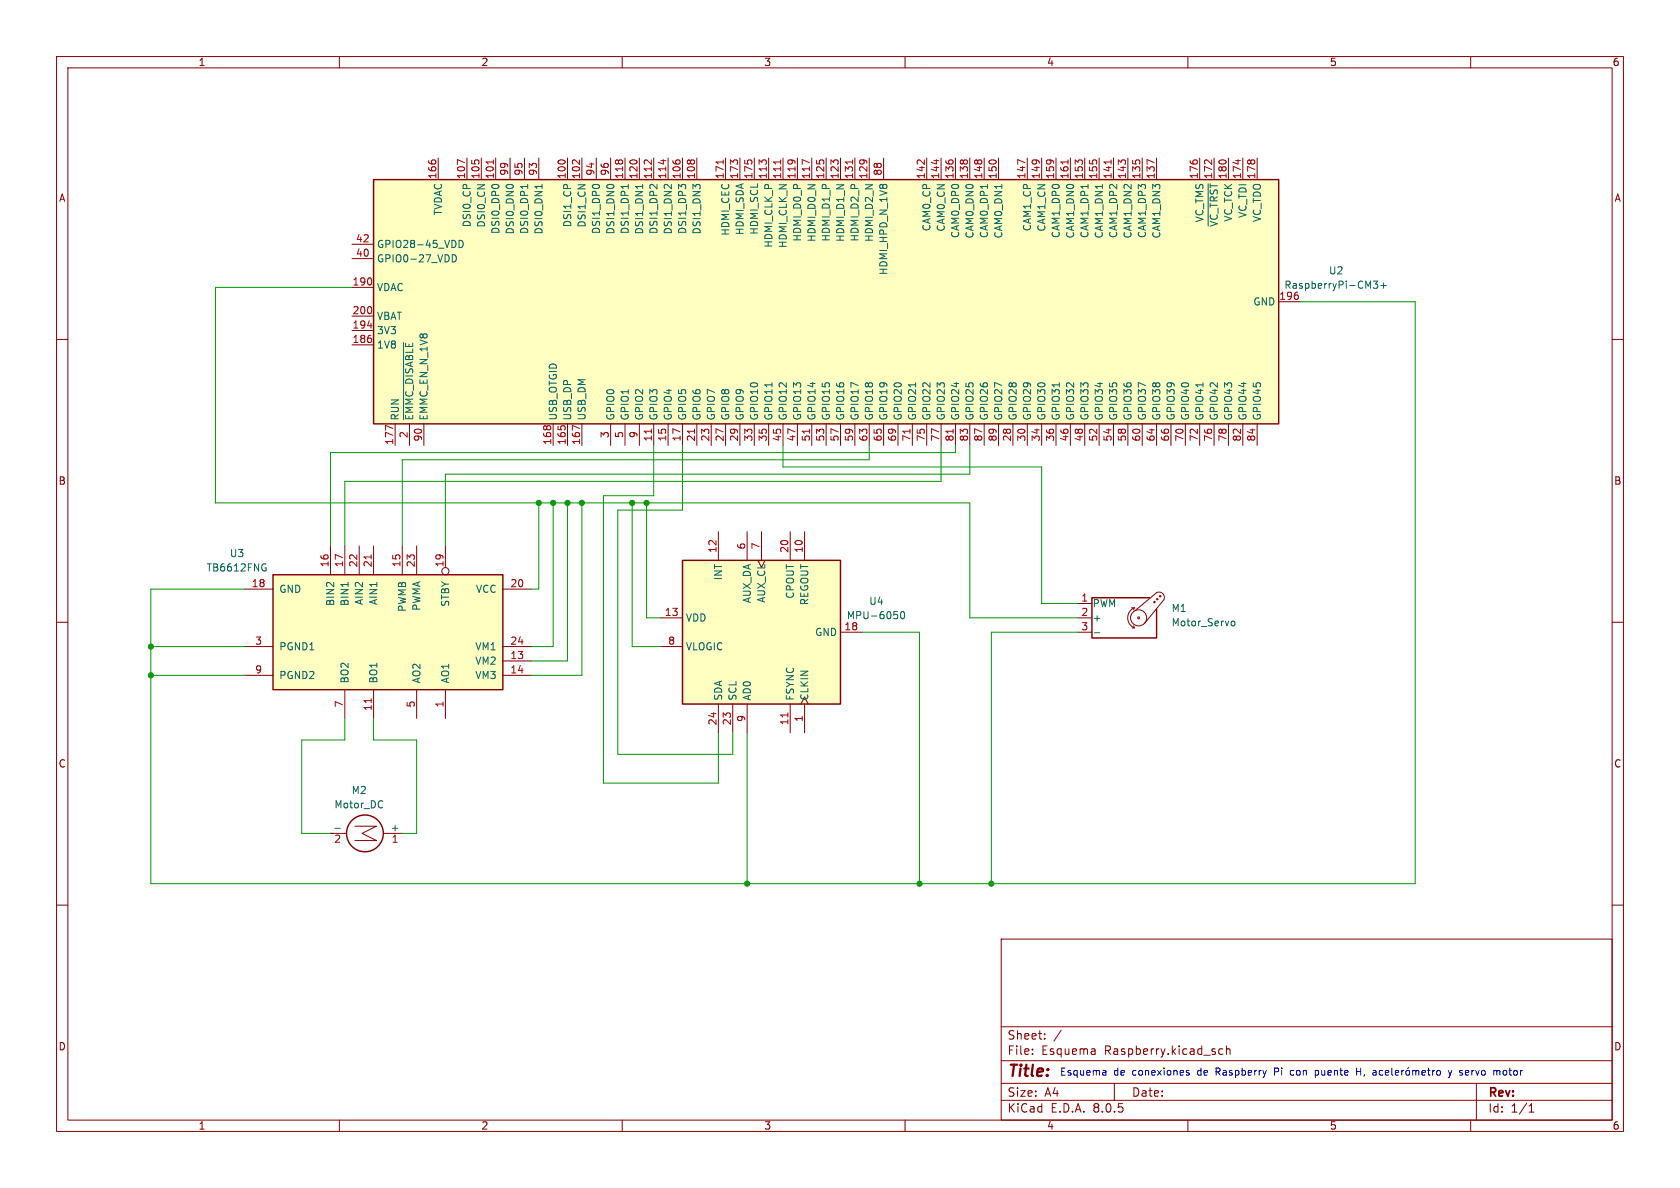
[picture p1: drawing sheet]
<svg xmlns="http://www.w3.org/2000/svg" width="297mm" height="210mm" viewBox="0 0 297 210" stroke-linecap="round" stroke-linejoin="round" font-family="sans-serif">
<g fill="none" stroke="#840000" stroke-width=".18">
<path d="M10 10h277v190h-277zM12 12h273v186h-273zM60 10v2M110 10v2M160 10v2M210 10v2M260 10v2M10 60h2M285 60h2M10 110h2M190.5 106.7h2.5M190.5 109.2h2.5"/>
<path d="M190.5 111.8h2.5M200 107.4h.5M200.2 111h.3M200.4 110.6l.1 .4M200.5 107.4a1.94 1.94 0 0 0-1.1 1.8 1.94 1.94 0 0 0 1.1 1.8M200.5 107.4l-.1 .4M200.7 108l3.8-3.2a.95 .95 0 0 1 1.1 .1 .95 .95 0 0 1 .1 1.1l-3.4 4.2M285 110h2M10 160h2M58.4 147.3h2.9M62.7 146.1h3.8l-2.5 1.2 2.5 1.3h-3.8M67.8 147.3h3.3"/>
<path d="M285 160h2M177 166h108v32h-108zM60 198v2M110 198v2M160 198v2M177 194.5h108M177 191.5h108M177 187.5h108M177 181.5h108M182.5 186.3v.1M182.5 185.5v.1M184.7 183.6v.1"/>
<path d="M184.7 182.8v.1M187.6 182.1l-1.3 2M193.5 185.5l.1 .9M193.6 186.3l-.1 .1M193.6 185.8h-.1M197 191.5v3M210 198v2M216.2 185.5l-.5-.1-.2 .3v.4l.1 .2h.6M216.8 185.5l.2-.1 .4 .1 .1 .9M216.8 184.9v1.5M260 198v2M261 191.5v6.5"/>
<path d="M270.3 196.6h.9M270.3 195.5l.4-.4v1.5"/>
<circle cx="201.3" cy="109.2" r=".18"/>
<circle cx="201.3" cy="109.2" r="1.42"/>
<circle cx="204.1" cy="106.4" r=".13"/>
<circle cx="204.6" cy="105.9" r=".13"/>
<circle cx="205.1" cy="105.4" r=".13"/>
</g>
<g fill="none" stroke="#840000" stroke-width=".25">
<path d="M203.2 105.7h-10.2v7.1h11.5v-5.1"/>
<circle cx="64.5" cy="147.3" r="3.3"/>
</g>
<path d="M193.5 111.9h.9M217.6 110l.3-.2h.3l.1 .2-.1 .6h-.3l-.3-.2M59.2 146.4h1M67.6 141.6v.1M67.6 142.7v.1" fill="none" stroke="#006464" stroke-width=".18"/>
<path d="M66 31.8h160.1v43.1h-160.1z" fill="#ffffc2"/>
<path d="M66 31.8h160.1v43.1h-160.1z" fill="none" stroke="#840000" stroke-width=".25"/>
<g fill="none" stroke="#840000" stroke-width=".18">
<path d="M77.5 27.9v3.9M82.5 27.9v3.9M85.1 27.9v3.9M87.6 27.9v3.9M90.2 27.9v3.9M92.7 27.9v3.9M95.2 27.9v3.9M100.3 27.9v3.9M102.9 27.9v3.9M105.4 27.9v3.9M107.9 27.9v3.9M110.5 27.9v3.9"/>
<path d="M113 27.9v3.9M115.6 27.9v3.9M118.1 27.9v3.9M120.6 27.9v3.9M123.2 27.9v3.9M128.3 27.9v3.9M130.8 27.9v3.9M133.3 27.9v3.9M135.9 27.9v3.9M138.4 27.9v3.9M141 27.9v3.9M143.5 27.9v3.9"/>
<path d="M146 27.9v3.9M148.6 27.9v3.9M151.1 27.9v3.9M153.7 27.9v3.9M156.2 27.9v3.9M163.8 27.9v3.9M166.4 27.9v3.9M168.9 27.9v3.9M171.4 27.9v3.9M174 27.9v3.9M176.5 27.9v3.9M181.6 27.9v3.9"/>
<path d="M184.1 27.9v3.9M186.7 27.9v3.9M189.2 27.9v3.9M191.8 27.9v3.9M194.3 27.9v3.9M196.8 27.9v3.9M199.4 27.9v3.9M201.9 27.9v3.9M204.5 27.9v3.9M212.1 27.9v3.9M214.6 27.9v3.9M217.2 27.9v3.9"/>
<path d="M219.7 27.9v3.9M222.2 27.9v3.9M62.2 50.8h3.8M62.2 58.4h3.8M62.2 55.9h3.8M62.2 45.7h3.8M62.2 43.2h3.8M226.1 53.3h3.8M62.2 61h3.8M69.8 74.9v3.8M72.4 74.9v3.8M74.9 74.9v3.8"/>
<path d="M97.8 74.9v3.8M100.3 74.9v3.8M102.9 74.9v3.8M107.9 74.9v3.8M110.5 74.9v3.8M113 74.9v3.8M115.6 74.9v3.8M118.1 74.9v3.8M120.6 74.9v3.8M123.2 74.9v3.8M125.7 74.9v3.8M128.3 74.9v3.8"/>
<path d="M130.8 74.9v3.8M133.3 74.9v3.8M135.9 74.9v3.8M138.4 74.9v3.8M141 74.9v3.8M143.5 74.9v3.8M146 74.9v3.8M148.6 74.9v3.8M151.1 74.9v3.8M153.7 74.9v3.8M156.2 74.9v3.8M158.7 74.9v3.8"/>
<path d="M161.3 74.9v3.8M163.8 74.9v3.8M166.4 74.9v3.8M168.9 74.9v3.8M171.4 74.9v3.8M174 74.9v3.8M176.5 74.9v3.8M179.1 74.9v3.8M181.6 74.9v3.8M184.1 74.9v3.8M186.7 74.9v3.8M189.2 74.9v3.8"/>
<path d="M191.8 74.9v3.8M194.3 74.9v3.8M196.8 74.9v3.8M199.4 74.9v3.8M201.9 74.9v3.8M204.5 74.9v3.8M207 74.9v3.8M209.5 74.9v3.8M212.1 74.9v3.8M214.6 74.9v3.8M217.2 74.9v3.8M219.7 74.9v3.8"/>
<path d="M222.2 74.9v3.8"/>
</g>
<g fill="none" stroke="#a90000" stroke-width=".18">
<path d="M82.1 28.8l-1.2-.6v.9M87.2 28.3v.7M101.3 28.3h.4M102.5 28.3v.8M114 28.3h.4M115.2 28.3v.8M117.3 28.2v.8M127.9 28.3v.7M138 28.3v.7M143.1 28.8l-1.3-.6v.9M150.7 28.3v.7M162.3 28.3h.4"/>
<path d="M163.4 28.3v.8M165.5 28.2v.8M181.2 28.8l-1.3-.6v.9M188.8 28.3v.7M196.4 28.3v.7M204.1 28.8l-1.3-.6v.9M213.1 28.3h.4M214.2 28.3v.8M218.9 28.2v.8M65 57.6h.8M69.4 75.7l-1.2-.5v.8M102.5 75.7l-1.3-.5v.8"/>
<path d="M115.2 75.9v.7M122.8 75.9v.7M143.1 75.9v.7M160.9 75.9v.7M168.5 75.9v.7"/>
</g>
<g fill="none" stroke="#006464" stroke-width=".18">
<path d="M93.3 32.6v.7M95.8 32.6v.7M111.1 32.6v.7M113.6 32.6v.7M213.6 32.5v7.5M80 45a.64 .64 0 0 1 .7 .7 .64 .64 0 0 1-.7 .6zM81.2 42.5a.64 .64 0 0 1 .7 .6 .64 .64 0 0 1-.7 .7zM242.8 49.7h.8l-.5 .5 .4 .1v.5l-.2 .2-.5-.2M244.1 50.5h1M244.6 50v1M71.3 60.5v13.7M136.5 67.7v.7"/>
<path d="M161.9 67.7v.7M187.3 67.7v.7M212.7 67.7v.7"/>
</g>
<path d="M48.3 101.6h40.6v20.3h-40.6z" fill="#ffffc2"/>
<path d="M48.3 101.6h40.6v20.3h-40.6z" fill="none" stroke="#840000" stroke-width=".25"/>
<g fill="none" stroke="#840000" stroke-width=".18">
<path d="M58.4 96.5v5.1M61 96.5v5.1M63.5 96.5v5.1M66 96.5v5.1M71.1 96.5v5.1M73.7 96.5v5.1M78.7 96.5v3.8M43.2 119.4h5.1M43.2 104.1h5.1M43.2 114.3h5.1M88.9 116.8h5.1M88.9 119.4h5.1"/>
<path d="M88.9 104.1h5.1M88.9 114.3h5.1M61 121.9v5.1M66 121.9v5.1M73.7 121.9v5.1M78.7 121.9v5.1"/>
<circle cx="78.7" cy="101" r=".63"/>
</g>
<path d="M65.6 98.1v.7M65.6 123.5v.7" fill="none" stroke="#a90000" stroke-width=".18"/>
<path d="M46.7 99.7h.3M46.8 100.4h.3v.4l-.3 .1M61.5 103v.7" fill="none" stroke="#006464" stroke-width=".18"/>
<path d="M120.6 99.1h28v25.4h-28z" fill="#ffffc2"/>
<path d="M120.6 99.1h28v25.4h-28z" fill="none" stroke="#840000" stroke-width=".25"/>
<g fill="none" stroke="#840000" stroke-width=".18">
<path d="M127 94v5.1M132.1 94v5.1M134 99.1l.6 1.2 .7-1.2M134.6 94v5.1M139.7 94v5.1M142.2 94v5.1M116.8 109.2h3.8M116.8 114.3h3.8M148.6 111.8h3.8M127 124.5v5M129.5 124.5v5M132.1 124.5v5"/>
<path d="M139.7 124.5v5M142.2 124.5v5"/>
</g>
<path d="M139.3 126v.8" fill="none" stroke="#a90000" stroke-width=".18"/>
<path d="M158.1 108.1h.6M158.6 108.7l.1 .1-.1 .5M159.3 108.2l.2-.1a.68 .68 0 0 1 .4 .6 .68 .68 0 0 1-.4 .7l-.2-.1-.1-.4z" fill="none" stroke="#006464" stroke-width=".18"/>
<g fill="none" stroke="#0000c2" stroke-width=".18">
<path d="M195.3 189.2l.2 .2v.7M195.5 190l-.4 .1M195.5 189.5l-.4 .1M209.8 189.6l.4 .1 .1 .2-.2 .2-.4-.1M209.8 189.3h.4M225.3 189.5h.5M225.8 188.8h-.5v1.3M228.6 189.2l-.4 .1-.1 .2 .1 .4 .4 .2M232.5 189.3l.4-.1 .2 .1M232.5 189.2v1.3M233.1 189.9l-.2 .2-.4-.1M239.8 188.8v1.3"/>
<path d="M239.8 189.4h.8M240.6 188.8v1.3M244.4 189.3l-.3-.1-.3 .3 .1 .5h.5M244.9 189.6l.6-.1v-.2l-.4-.1-.2 .2 .1 .6h.5M246.1 188.8v1.1l.1 .2M246.7 189.6l.6-.1-.1-.2-.3-.1-.2 .2v.6h.5M247.8 189.2v.9M248.2 189.2l-.4 .3M248.7 189.3l.3-.1 .2 .3v.3l-.2 .3-.3-.1-.2-.2zM249 188.7l-.2 .2M249.8 189.3l.3-.1 .2 .2M249.8 189.2v.9"/>
<path d="M250.3 189.4l.2-.2 .3 .1v.8M250.3 189.4v.7M251.4 189.6l.6-.1-.1-.2-.3-.1-.2 .2v.6h.5M252.4 189.2h.4M252.5 188.8v1.1l.3 .2M253.3 189.2v.9M253.6 189.2l-.3 .3M254 189.3l.2-.1 .4 .1 .1 .5-.2 .2-.3 .1-.2-.2zM256 189.2l.3 .9M256.3 190.1l-.3 .4M256.6 189.2l-.3 .9M259.3 190.1h.2"/>
<path d="M259.3 189.2h.2M259.7 189.5l-.6 .1M264.8 189.2l.4 .2v.7"/>
</g>
<g fill="none" stroke="#009600" stroke-width=".18">
<path d="M62.2 50.8h-24.1v38.1h133.3v20.3h19.1M229.9 53.3h20.3v102.9h-223.5v-52.1h16.5M115.6 78.7v8.9h-8.9v50.8h20.3v-8.9M120.6 78.7v11.5h-11.4v43.2h20.3v-3.9M138.4 78.7v3.9h45.7v24.1h6.4M153.7 78.7v2.6h-82.6v15.2M166.4 78.7v6.4h-105.4v11.4M168.9 78.7v1.3h-110.5v16.5M171.4 78.7v5.1h-92.7v12.7M95.2 88.9v15.2h-1.2M97.8 88.9v25.4h-3.8M100.3 88.9v27.9h-6.3"/>
<path d="M102.9 88.9v30.5h-8.9M111.8 88.9v25.4h5M114.3 88.9v20.3h2.5M26.7 119.4h16.5M26.7 114.3h16.5M152.4 111.8h10.2v44.4M190.5 111.8h-15.2v44.4M61 127v3.8h-7.7v16.5h5.1M66 127v3.8h7.7v16.5h-2.6M132.1 129.5v26.7"/>
</g>
<g fill="#009600" stroke="#009600" stroke-width=".18">
<circle cx="26.7" cy="114.3" r=".46"/>
<circle cx="26.7" cy="119.4" r=".46"/>
<circle cx="132.1" cy="156.2" r=".46"/>
<circle cx="175.3" cy="156.2" r=".46"/>
<circle cx="162.6" cy="156.2" r=".46"/>
<circle cx="114.3" cy="88.9" r=".46"/>
<circle cx="97.8" cy="88.9" r=".46"/>
<circle cx="100.3" cy="88.9" r=".46"/>
<circle cx="102.9" cy="88.9" r=".46"/>
<circle cx="95.2" cy="88.9" r=".46"/>
<circle cx="111.8" cy="88.9" r=".46"/>
</g>
<text font-size="2.8" fill="#840000" x="178" y="190.9">Title:</text>
<g font-size="2.1" fill="#840000">
<text x="178" y="184">Sheet:</text>
<text x="178" y="186.7">File:</text>
<text x="184.1" y="186.7">Esquema</text>
<text x="195.3" y="186.7">Raspberry.kicad_sch</text>
<text x="178" y="196.9">KiCad</text>
<text x="178" y="194.1">Size:</text>
<text x="184.7" y="194.1">A4</text>
<text x="185.7" y="196.9">E.D.A.</text>
<text x="193.3" y="196.9">8.0.5</text>
<text x="200" y="194.1">Date:</text>
<text x="263" y="194.3">Rev:</text>
<text x="263" y="196.9">Id:</text>
<text x="267.1" y="196.9">1/1</text>
</g>
<g font-size="1.8" fill="#840000">
<text x="35" y="11.9">1</text>
<text x="85" y="11.9">2</text>
<text x="135" y="11.9">3</text>
<text x="185" y="11.9">4</text>
<text x="235" y="11.9">5</text>
<text x="285" y="11.9">6</text>
<text x="10.3" y="35.9">A</text>
<text x="285.3" y="35.9">A</text>
<text x="10.3" y="85.9">B</text>
<text x="285.3" y="85.9">B</text>
<text x="10.3" y="135.9">C</text>
<text x="285.3" y="135.9">C</text>
<text x="10.3" y="185.9">D</text>
<text x="285.3" y="185.9">D</text>
<text x="35" y="199.9">1</text>
<text x="85" y="199.9">2</text>
<text x="135" y="199.9">3</text>
<text x="185" y="199.9">4</text>
<text x="235" y="199.9">5</text>
<text x="285" y="199.9">6</text>
</g>
<g font-size="1.8" fill="#a90000">
<text x="77.2" y="31.8" transform="rotate(-90 77.2 31.8)">166</text>
<text x="82.3" y="31.8" transform="rotate(-90 82.3 31.8)">107</text>
<text x="84.8" y="31.8" transform="rotate(-90 84.8 31.8)">105</text>
<text x="87.4" y="31.8" transform="rotate(-90 87.4 31.8)">101</text>
<text x="89.9" y="31.2" transform="rotate(-90 89.9 31.2)">99</text>
<text x="92.5" y="31.2" transform="rotate(-90 92.5 31.2)">95</text>
<text x="95" y="31.2" transform="rotate(-90 95 31.2)">93</text>
<text x="100.1" y="31.8" transform="rotate(-90 100.1 31.8)">100</text>
<text x="102.6" y="31.8" transform="rotate(-90 102.6 31.8)">102</text>
<text x="105.2" y="31.2" transform="rotate(-90 105.2 31.2)">94</text>
<text x="107.7" y="31.2" transform="rotate(-90 107.7 31.2)">96</text>
<text x="110.2" y="31.8" transform="rotate(-90 110.2 31.8)">118</text>
<text x="112.8" y="31.8" transform="rotate(-90 112.8 31.8)">120</text>
<text x="115.3" y="31.8" transform="rotate(-90 115.3 31.8)">112</text>
<text x="117.9" y="31.8" transform="rotate(-90 117.9 31.8)">114</text>
<text x="120.4" y="31.8" transform="rotate(-90 120.4 31.8)">106</text>
<text x="122.9" y="31.8" transform="rotate(-90 122.9 31.8)">108</text>
<text x="128" y="31.8" transform="rotate(-90 128 31.8)">171</text>
<text x="130.6" y="31.8" transform="rotate(-90 130.6 31.8)">173</text>
<text x="133.1" y="31.8" transform="rotate(-90 133.1 31.8)">175</text>
<text x="135.6" y="31.8" transform="rotate(-90 135.6 31.8)">113</text>
<text x="138.2" y="31.8" transform="rotate(-90 138.2 31.8)">111</text>
<text x="140.7" y="31.8" transform="rotate(-90 140.7 31.8)">119</text>
<text x="143.3" y="31.8" transform="rotate(-90 143.3 31.8)">117</text>
<text x="145.8" y="31.8" transform="rotate(-90 145.8 31.8)">125</text>
<text x="148.3" y="31.8" transform="rotate(-90 148.3 31.8)">123</text>
<text x="150.9" y="31.8" transform="rotate(-90 150.9 31.8)">131</text>
<text x="153.4" y="31.8" transform="rotate(-90 153.4 31.8)">129</text>
<text x="156" y="31.2" transform="rotate(-90 156 31.2)">88</text>
<text x="163.6" y="31.8" transform="rotate(-90 163.6 31.8)">142</text>
<text x="166.1" y="31.8" transform="rotate(-90 166.1 31.8)">144</text>
<text x="168.7" y="31.8" transform="rotate(-90 168.7 31.8)">136</text>
<text x="171.2" y="31.8" transform="rotate(-90 171.2 31.8)">138</text>
<text x="173.7" y="31.8" transform="rotate(-90 173.7 31.8)">148</text>
<text x="176.3" y="31.8" transform="rotate(-90 176.3 31.8)">150</text>
<text x="181.4" y="31.8" transform="rotate(-90 181.4 31.8)">147</text>
<text x="183.9" y="31.8" transform="rotate(-90 183.9 31.8)">149</text>
<text x="186.4" y="31.8" transform="rotate(-90 186.4 31.8)">159</text>
<text x="189" y="31.8" transform="rotate(-90 189 31.8)">161</text>
<text x="191.5" y="31.8" transform="rotate(-90 191.5 31.8)">153</text>
<text x="194.1" y="31.8" transform="rotate(-90 194.1 31.8)">155</text>
<text x="196.6" y="31.8" transform="rotate(-90 196.6 31.8)">141</text>
<text x="199.1" y="31.8" transform="rotate(-90 199.1 31.8)">143</text>
<text x="201.7" y="31.8" transform="rotate(-90 201.7 31.8)">135</text>
<text x="204.2" y="31.8" transform="rotate(-90 204.2 31.8)">137</text>
<text x="211.8" y="31.8" transform="rotate(-90 211.8 31.8)">176</text>
<text x="214.4" y="31.8" transform="rotate(-90 214.4 31.8)">172</text>
<text x="216.9" y="31.8" transform="rotate(-90 216.9 31.8)">180</text>
<text x="219.5" y="31.8" transform="rotate(-90 219.5 31.8)">174</text>
<text x="222" y="31.8" transform="rotate(-90 222 31.8)">178</text>
<text x="62.8" y="45.5">40</text>
<text x="62.8" y="42.9">42</text>
<text x="62.2" y="50.5">190</text>
<text x="226" y="53.1">196</text>
<text x="62.2" y="58.2">194</text>
<text x="62.2" y="55.6">200</text>
<text x="62.2" y="60.7">186</text>
<text x="72.1" y="77.5" transform="rotate(-90 72.1 77.5)">2</text>
<text x="107.7" y="77.5" transform="rotate(-90 107.7 77.5)">3</text>
<text x="110.2" y="77.5" transform="rotate(-90 110.2 77.5)">5</text>
<text x="112.8" y="77.5" transform="rotate(-90 112.8 77.5)">9</text>
<text x="69.6" y="78.8" transform="rotate(-90 69.6 78.8)">177</text>
<text x="74.7" y="78.1" transform="rotate(-90 74.7 78.1)">90</text>
<text x="97.5" y="78.8" transform="rotate(-90 97.5 78.8)">168</text>
<text x="100.1" y="78.8" transform="rotate(-90 100.1 78.8)">165</text>
<text x="102.6" y="78.8" transform="rotate(-90 102.6 78.8)">167</text>
<text x="115.3" y="78.1" transform="rotate(-90 115.3 78.1)">11</text>
<text x="117.9" y="78.1" transform="rotate(-90 117.9 78.1)">15</text>
<text x="120.4" y="78.1" transform="rotate(-90 120.4 78.1)">17</text>
<text x="122.9" y="78.1" transform="rotate(-90 122.9 78.1)">21</text>
<text x="125.5" y="78.1" transform="rotate(-90 125.5 78.1)">23</text>
<text x="128" y="78.1" transform="rotate(-90 128 78.1)">27</text>
<text x="130.6" y="78.1" transform="rotate(-90 130.6 78.1)">29</text>
<text x="133.1" y="78.1" transform="rotate(-90 133.1 78.1)">33</text>
<text x="135.6" y="78.1" transform="rotate(-90 135.6 78.1)">35</text>
<text x="138.2" y="78.1" transform="rotate(-90 138.2 78.1)">45</text>
<text x="140.7" y="78.1" transform="rotate(-90 140.7 78.1)">47</text>
<text x="143.3" y="78.1" transform="rotate(-90 143.3 78.1)">51</text>
<text x="145.8" y="78.1" transform="rotate(-90 145.8 78.1)">53</text>
<text x="148.3" y="78.1" transform="rotate(-90 148.3 78.1)">57</text>
<text x="150.9" y="78.1" transform="rotate(-90 150.9 78.1)">59</text>
<text x="153.4" y="78.1" transform="rotate(-90 153.4 78.1)">63</text>
<text x="156" y="78.1" transform="rotate(-90 156 78.1)">65</text>
<text x="158.5" y="78.1" transform="rotate(-90 158.5 78.1)">69</text>
<text x="161" y="78.1" transform="rotate(-90 161 78.1)">71</text>
<text x="163.6" y="78.1" transform="rotate(-90 163.6 78.1)">75</text>
<text x="166.1" y="78.1" transform="rotate(-90 166.1 78.1)">77</text>
<text x="168.7" y="78.1" transform="rotate(-90 168.7 78.1)">81</text>
<text x="171.2" y="78.1" transform="rotate(-90 171.2 78.1)">83</text>
<text x="173.7" y="78.1" transform="rotate(-90 173.7 78.1)">87</text>
<text x="176.3" y="78.1" transform="rotate(-90 176.3 78.1)">89</text>
<text x="178.8" y="78.1" transform="rotate(-90 178.8 78.1)">28</text>
<text x="181.4" y="78.1" transform="rotate(-90 181.4 78.1)">30</text>
<text x="183.9" y="78.1" transform="rotate(-90 183.9 78.1)">34</text>
<text x="186.4" y="78.1" transform="rotate(-90 186.4 78.1)">36</text>
<text x="189" y="78.1" transform="rotate(-90 189 78.1)">46</text>
<text x="191.5" y="78.1" transform="rotate(-90 191.5 78.1)">48</text>
<text x="194.1" y="78.1" transform="rotate(-90 194.1 78.1)">52</text>
<text x="196.6" y="78.1" transform="rotate(-90 196.6 78.1)">54</text>
<text x="199.1" y="78.1" transform="rotate(-90 199.1 78.1)">58</text>
<text x="201.7" y="78.1" transform="rotate(-90 201.7 78.1)">60</text>
<text x="204.2" y="78.1" transform="rotate(-90 204.2 78.1)">64</text>
<text x="206.8" y="78.1" transform="rotate(-90 206.8 78.1)">66</text>
<text x="209.3" y="78.1" transform="rotate(-90 209.3 78.1)">70</text>
<text x="211.8" y="78.1" transform="rotate(-90 211.8 78.1)">72</text>
<text x="214.4" y="78.1" transform="rotate(-90 214.4 78.1)">76</text>
<text x="216.9" y="78.1" transform="rotate(-90 216.9 78.1)">78</text>
<text x="219.5" y="78.1" transform="rotate(-90 219.5 78.1)">82</text>
<text x="222" y="78.1" transform="rotate(-90 222 78.1)">84</text>
<text x="58.2" y="100.4" transform="rotate(-90 58.2 100.4)">16</text>
<text x="60.7" y="100.4" transform="rotate(-90 60.7 100.4)">17</text>
<text x="63.2" y="100.4" transform="rotate(-90 63.2 100.4)">22</text>
<text x="65.8" y="100.4" transform="rotate(-90 65.8 100.4)">21</text>
<text x="70.9" y="100.4" transform="rotate(-90 70.9 100.4)">15</text>
<text x="73.4" y="100.4" transform="rotate(-90 73.4 100.4)">23</text>
<text x="78.5" y="100.4" transform="rotate(-90 78.5 100.4)">19</text>
<text x="126.7" y="97.8" transform="rotate(-90 126.7 97.8)">12</text>
<text x="131.8" y="97.2" transform="rotate(-90 131.8 97.2)">6</text>
<text x="134.4" y="97.2" transform="rotate(-90 134.4 97.2)">7</text>
<text x="139.4" y="97.8" transform="rotate(-90 139.4 97.8)">20</text>
<text x="142" y="97.8" transform="rotate(-90 142 97.8)">10</text>
<text x="44.4" y="103.9">18</text>
<text x="90.1" y="103.9">20</text>
<text x="191.1" y="106.4">1</text>
<text x="117.4" y="109">13</text>
<text x="149.2" y="111.5">18</text>
<text x="191.1" y="109">2</text>
<text x="191.1" y="111.5">3</text>
<text x="45" y="114">3</text>
<text x="45" y="119.1">9</text>
<text x="90.1" y="116.6">13</text>
<text x="90.1" y="119.1">14</text>
<text x="90.1" y="114">24</text>
<text x="118" y="114">8</text>
<text x="60.7" y="125.2" transform="rotate(-90 60.7 125.2)">7</text>
<text x="65.8" y="125.8" transform="rotate(-90 65.8 125.8)">11</text>
<text x="73.4" y="125.2" transform="rotate(-90 73.4 125.2)">5</text>
<text x="78.5" y="125.2" transform="rotate(-90 78.5 125.2)">1</text>
<text x="126.7" y="128.3" transform="rotate(-90 126.7 128.3)">24</text>
<text x="129.3" y="128.3" transform="rotate(-90 129.3 128.3)">23</text>
<text x="131.8" y="127.7" transform="rotate(-90 131.8 127.7)">9</text>
<text x="139.4" y="128.3" transform="rotate(-90 139.4 128.3)">11</text>
<text x="142" y="127.7" transform="rotate(-90 142 127.7)">1</text>
<text x="59" y="149.3">2</text>
<text x="69.1" y="149.3">1</text>
</g>
<g font-size="1.8" fill="#006464">
<text x="78.3" y="38.1" transform="rotate(-90 78.3 38.1)">TVDAC</text>
<text x="83.4" y="40.3" transform="rotate(-90 83.4 40.3)">DSI0_CP</text>
<text x="86" y="40.3" transform="rotate(-90 86 40.3)">DSI0_CN</text>
<text x="88.5" y="41.5" transform="rotate(-90 88.5 41.5)">DSI0_DP0</text>
<text x="91" y="41.5" transform="rotate(-90 91 41.5)">DSI0_DN0</text>
<text x="93.6" y="41.5" transform="rotate(-90 93.6 41.5)">DSI0_DP1</text>
<text x="96.1" y="41.5" transform="rotate(-90 96.1 41.5)">DSI0_DN1</text>
<text x="101.2" y="40.3" transform="rotate(-90 101.2 40.3)">DSI1_CP</text>
<text x="103.7" y="40.3" transform="rotate(-90 103.7 40.3)">DSI1_CN</text>
<text x="106.3" y="41.5" transform="rotate(-90 106.3 41.5)">DSI1_DP0</text>
<text x="108.8" y="41.5" transform="rotate(-90 108.8 41.5)">DSI1_DN0</text>
<text x="111.4" y="41.5" transform="rotate(-90 111.4 41.5)">DSI1_DP1</text>
<text x="113.9" y="41.5" transform="rotate(-90 113.9 41.5)">DSI1_DN1</text>
<text x="116.4" y="41.5" transform="rotate(-90 116.4 41.5)">DSI1_DP2</text>
<text x="119" y="41.5" transform="rotate(-90 119 41.5)">DSI1_DN2</text>
<text x="121.5" y="41.5" transform="rotate(-90 121.5 41.5)">DSI1_DP3</text>
<text x="124.1" y="41.5" transform="rotate(-90 124.1 41.5)">DSI1_DN3</text>
<text x="129.1" y="41.8" transform="rotate(-90 129.1 41.8)">HDMI_CEC</text>
<text x="131.7" y="41.7" transform="rotate(-90 131.7 41.7)">HDMI_SDA</text>
<text x="134.2" y="41.6" transform="rotate(-90 134.2 41.6)">HDMI_SCL</text>
<text x="164.7" y="41" transform="rotate(-90 164.7 41)">CAM0_CP</text>
<text x="167.2" y="41" transform="rotate(-90 167.2 41)">CAM0_CN</text>
<text x="182.5" y="41" transform="rotate(-90 182.5 41)">CAM1_CP</text>
<text x="185" y="41" transform="rotate(-90 185 41)">CAM1_CN</text>
<text x="213" y="39.4" transform="rotate(-90 213 39.4)">VC_TMS</text>
<text x="215.5" y="40.2" transform="rotate(-90 215.5 40.2)">~{VC_TRST}</text>
<text x="218" y="39.3" transform="rotate(-90 218 39.3)">VC_TCK</text>
<text x="220.6" y="38.6" transform="rotate(-90 220.6 38.6)">VC_TDI</text>
<text x="223.1" y="39.4" transform="rotate(-90 223.1 39.4)">VC_TDO</text>
<text x="66.5" y="46.6">GPIO0-27_VDD</text>
<text x="66.5" y="44">GPIO28-45_VDD</text>
<text x="136.8" y="43.9" transform="rotate(-90 136.8 43.9)">HDMI_CLK_P</text>
<text x="139.3" y="44" transform="rotate(-90 139.3 44)">HDMI_CLK_N</text>
<text x="141.8" y="42.8" transform="rotate(-90 141.8 42.8)">HDMI_D0_P</text>
<text x="144.4" y="42.9" transform="rotate(-90 144.4 42.9)">HDMI_D0_N</text>
<text x="146.9" y="42.8" transform="rotate(-90 146.9 42.8)">HDMI_D1_P</text>
<text x="149.5" y="42.9" transform="rotate(-90 149.5 42.9)">HDMI_D1_N</text>
<text x="152" y="42.8" transform="rotate(-90 152 42.8)">HDMI_D2_P</text>
<text x="154.5" y="42.9" transform="rotate(-90 154.5 42.9)">HDMI_D2_N</text>
<text x="169.8" y="42.2" transform="rotate(-90 169.8 42.2)">CAM0_DP0</text>
<text x="172.3" y="42.3" transform="rotate(-90 172.3 42.3)">CAM0_DN0</text>
<text x="174.9" y="42.2" transform="rotate(-90 174.9 42.2)">CAM0_DP1</text>
<text x="177.4" y="42.3" transform="rotate(-90 177.4 42.3)">CAM0_DN1</text>
<text x="187.6" y="42.2" transform="rotate(-90 187.6 42.2)">CAM1_DP0</text>
<text x="190.1" y="42.3" transform="rotate(-90 190.1 42.3)">CAM1_DN0</text>
<text x="192.6" y="42.2" transform="rotate(-90 192.6 42.2)">CAM1_DP1</text>
<text x="195.2" y="42.3" transform="rotate(-90 195.2 42.3)">CAM1_DN1</text>
<text x="197.7" y="42.2" transform="rotate(-90 197.7 42.2)">CAM1_DP2</text>
<text x="200.3" y="42.3" transform="rotate(-90 200.3 42.3)">CAM1_DN2</text>
<text x="202.8" y="42.2" transform="rotate(-90 202.8 42.2)">CAM1_DP3</text>
<text x="205.3" y="42.3" transform="rotate(-90 205.3 42.3)">CAM1_DN3</text>
<text x="66.5" y="51.7">VDAC</text>
<text x="157.1" y="48.7" transform="rotate(-90 157.1 48.7)">HDMI_HPD_N_1V8</text>
<text x="227" y="51.2">RaspberryPi-CM3+</text>
<text x="234.8" y="48.7">U2</text>
<text x="66.5" y="59.3">3V3</text>
<text x="66.5" y="56.7">VBAT</text>
<text x="221.5" y="54.2">GND</text>
<text x="66.5" y="61.8">1V8</text>
<text x="70.7" y="74.4" transform="rotate(-90 70.7 74.4)">RUN</text>
<text x="73.3" y="74.4" transform="rotate(-90 73.3 74.4)">~{EMMC_DISABLE}</text>
<text x="75.8" y="74.4" transform="rotate(-90 75.8 74.4)">EMMC_EN_N_1V8</text>
<text x="98.7" y="74.4" transform="rotate(-90 98.7 74.4)">USB_OTGID</text>
<text x="101.2" y="74.4" transform="rotate(-90 101.2 74.4)">USB_DP</text>
<text x="103.7" y="74.4" transform="rotate(-90 103.7 74.4)">USB_DM</text>
<text x="108.8" y="74.4" transform="rotate(-90 108.8 74.4)">GPIO0</text>
<text x="111.4" y="74.4" transform="rotate(-90 111.4 74.4)">GPIO1</text>
<text x="113.9" y="74.4" transform="rotate(-90 113.9 74.4)">GPIO2</text>
<text x="116.4" y="74.4" transform="rotate(-90 116.4 74.4)">GPIO3</text>
<text x="119" y="74.4" transform="rotate(-90 119 74.4)">GPIO4</text>
<text x="121.5" y="74.4" transform="rotate(-90 121.5 74.4)">GPIO5</text>
<text x="124.1" y="74.4" transform="rotate(-90 124.1 74.4)">GPIO6</text>
<text x="126.6" y="74.4" transform="rotate(-90 126.6 74.4)">GPIO7</text>
<text x="129.1" y="74.4" transform="rotate(-90 129.1 74.4)">GPIO8</text>
<text x="131.7" y="74.4" transform="rotate(-90 131.7 74.4)">GPIO9</text>
<text x="134.2" y="74.4" transform="rotate(-90 134.2 74.4)">GPIO10</text>
<text x="136.8" y="74.4" transform="rotate(-90 136.8 74.4)">GPIO11</text>
<text x="139.3" y="74.4" transform="rotate(-90 139.3 74.4)">GPIO12</text>
<text x="141.8" y="74.4" transform="rotate(-90 141.8 74.4)">GPIO13</text>
<text x="144.4" y="74.4" transform="rotate(-90 144.4 74.4)">GPIO14</text>
<text x="146.9" y="74.4" transform="rotate(-90 146.9 74.4)">GPIO15</text>
<text x="149.5" y="74.4" transform="rotate(-90 149.5 74.4)">GPIO16</text>
<text x="152" y="74.4" transform="rotate(-90 152 74.4)">GPIO17</text>
<text x="154.5" y="74.4" transform="rotate(-90 154.5 74.4)">GPIO18</text>
<text x="157.1" y="74.4" transform="rotate(-90 157.1 74.4)">GPIO19</text>
<text x="159.6" y="74.4" transform="rotate(-90 159.6 74.4)">GPIO20</text>
<text x="162.2" y="74.4" transform="rotate(-90 162.2 74.4)">GPIO21</text>
<text x="164.7" y="74.4" transform="rotate(-90 164.7 74.4)">GPIO22</text>
<text x="167.2" y="74.4" transform="rotate(-90 167.2 74.4)">GPIO23</text>
<text x="169.8" y="74.4" transform="rotate(-90 169.8 74.4)">GPIO24</text>
<text x="172.3" y="74.4" transform="rotate(-90 172.3 74.4)">GPIO25</text>
<text x="174.9" y="74.4" transform="rotate(-90 174.9 74.4)">GPIO26</text>
<text x="177.4" y="74.4" transform="rotate(-90 177.4 74.4)">GPIO27</text>
<text x="179.9" y="74.4" transform="rotate(-90 179.9 74.4)">GPIO28</text>
<text x="182.5" y="74.4" transform="rotate(-90 182.5 74.4)">GPIO29</text>
<text x="185" y="74.4" transform="rotate(-90 185 74.4)">GPIO30</text>
<text x="187.6" y="74.4" transform="rotate(-90 187.6 74.4)">GPIO31</text>
<text x="190.1" y="74.4" transform="rotate(-90 190.1 74.4)">GPIO32</text>
<text x="192.6" y="74.4" transform="rotate(-90 192.6 74.4)">GPIO33</text>
<text x="195.2" y="74.4" transform="rotate(-90 195.2 74.4)">GPIO34</text>
<text x="197.7" y="74.4" transform="rotate(-90 197.7 74.4)">GPIO35</text>
<text x="200.3" y="74.4" transform="rotate(-90 200.3 74.4)">GPIO36</text>
<text x="202.8" y="74.4" transform="rotate(-90 202.8 74.4)">GPIO37</text>
<text x="205.3" y="74.4" transform="rotate(-90 205.3 74.4)">GPIO38</text>
<text x="207.9" y="74.4" transform="rotate(-90 207.9 74.4)">GPIO39</text>
<text x="210.4" y="74.4" transform="rotate(-90 210.4 74.4)">GPIO40</text>
<text x="213" y="74.4" transform="rotate(-90 213 74.4)">GPIO41</text>
<text x="215.5" y="74.4" transform="rotate(-90 215.5 74.4)">GPIO42</text>
<text x="218" y="74.4" transform="rotate(-90 218 74.4)">GPIO43</text>
<text x="220.6" y="74.4" transform="rotate(-90 220.6 74.4)">GPIO44</text>
<text x="223.1" y="74.4" transform="rotate(-90 223.1 74.4)">GPIO45</text>
<text x="36.4" y="101.2">TB6612FNG</text>
<text x="40.5" y="98.7">U3</text>
<text x="49.3" y="105">GND</text>
<text x="59.3" y="107.2" transform="rotate(-90 59.3 107.2)">BIN2</text>
<text x="61.8" y="107.2" transform="rotate(-90 61.8 107.2)">BIN1</text>
<text x="64.4" y="107.1" transform="rotate(-90 64.4 107.1)">AIN2</text>
<text x="66.9" y="107.1" transform="rotate(-90 66.9 107.1)">AIN1</text>
<text x="79.6" y="107.4" transform="rotate(-90 79.6 107.4)">STBY</text>
<text x="84.1" y="105">VCC</text>
<text x="127.9" y="102.7" transform="rotate(-90 127.9 102.7)">INT</text>
<text x="132.9" y="106.7" transform="rotate(-90 132.9 106.7)">AUX_DA</text>
<text x="135.5" y="106.7" transform="rotate(-90 135.5 106.7)">AUX_CL</text>
<text x="140.6" y="105.9" transform="rotate(-90 140.6 105.9)">CPOUT</text>
<text x="143.1" y="107.1" transform="rotate(-90 143.1 107.1)">REGOUT</text>
<text x="153.6" y="107.1">U4</text>
<text x="193.1" y="107.5">PWM</text>
<text x="72" y="108.3" transform="rotate(-90 72 108.3)">PWMB</text>
<text x="74.5" y="108.1" transform="rotate(-90 74.5 108.1)">PWMA</text>
<text x="121.2" y="110.1">VDD</text>
<text x="144" y="112.6">GND</text>
<text x="149.6" y="109.7">MPU-6050</text>
<text x="193.1" y="110.1">+</text>
<text x="207" y="108.4">M1</text>
<text x="207" y="110.9">Motor_Servo</text>
<text x="49.3" y="115.2">PGND1</text>
<text x="83.9" y="117.7">VM2</text>
<text x="83.9" y="115.2">VM1</text>
<text x="121.2" y="115.2">VLOGIC</text>
<text x="49.3" y="120.2">PGND2</text>
<text x="61.8" y="120.9" transform="rotate(-90 61.8 120.9)">BO2</text>
<text x="66.9" y="120.9" transform="rotate(-90 66.9 120.9)">BO1</text>
<text x="74.5" y="120.9" transform="rotate(-90 74.5 120.9)">AO2</text>
<text x="79.6" y="120.9" transform="rotate(-90 79.6 120.9)">AO1</text>
<text x="83.9" y="120.2">VM3</text>
<text x="127.9" y="124" transform="rotate(-90 127.9 124)">SDA</text>
<text x="130.4" y="124" transform="rotate(-90 130.4 124)">SCL</text>
<text x="132.9" y="124" transform="rotate(-90 132.9 124)">AD0</text>
<text x="140.6" y="124" transform="rotate(-90 140.6 124)">FSYNC</text>
<text x="143.1" y="124" transform="rotate(-90 143.1 124)">CLKIN</text>
<text x="59" y="143.1">Motor_DC</text>
<text x="62.1" y="140.6">M2</text>
<text x="69" y="147.1">+</text>
</g>
<g font-size="1.8" fill="#0000c2">
<text x="187.3" y="190.4">Esquema</text>
<text x="196.9" y="190.4">de</text>
<text x="200.3" y="190.4">conexiones</text>
<text x="212" y="190.4">de</text>
<text x="215.4" y="190.4">Raspberry</text>
<text x="225.9" y="190.4">Pi</text>
<text x="229" y="190.4">con</text>
<text x="233.5" y="190.4">puente</text>
<text x="241.1" y="190.4">H,</text>
<text x="257.8" y="190.4">y</text>
<text x="259.9" y="190.4">servo</text>
<text x="266.1" y="190.4">motor</text>
</g>
</svg>
